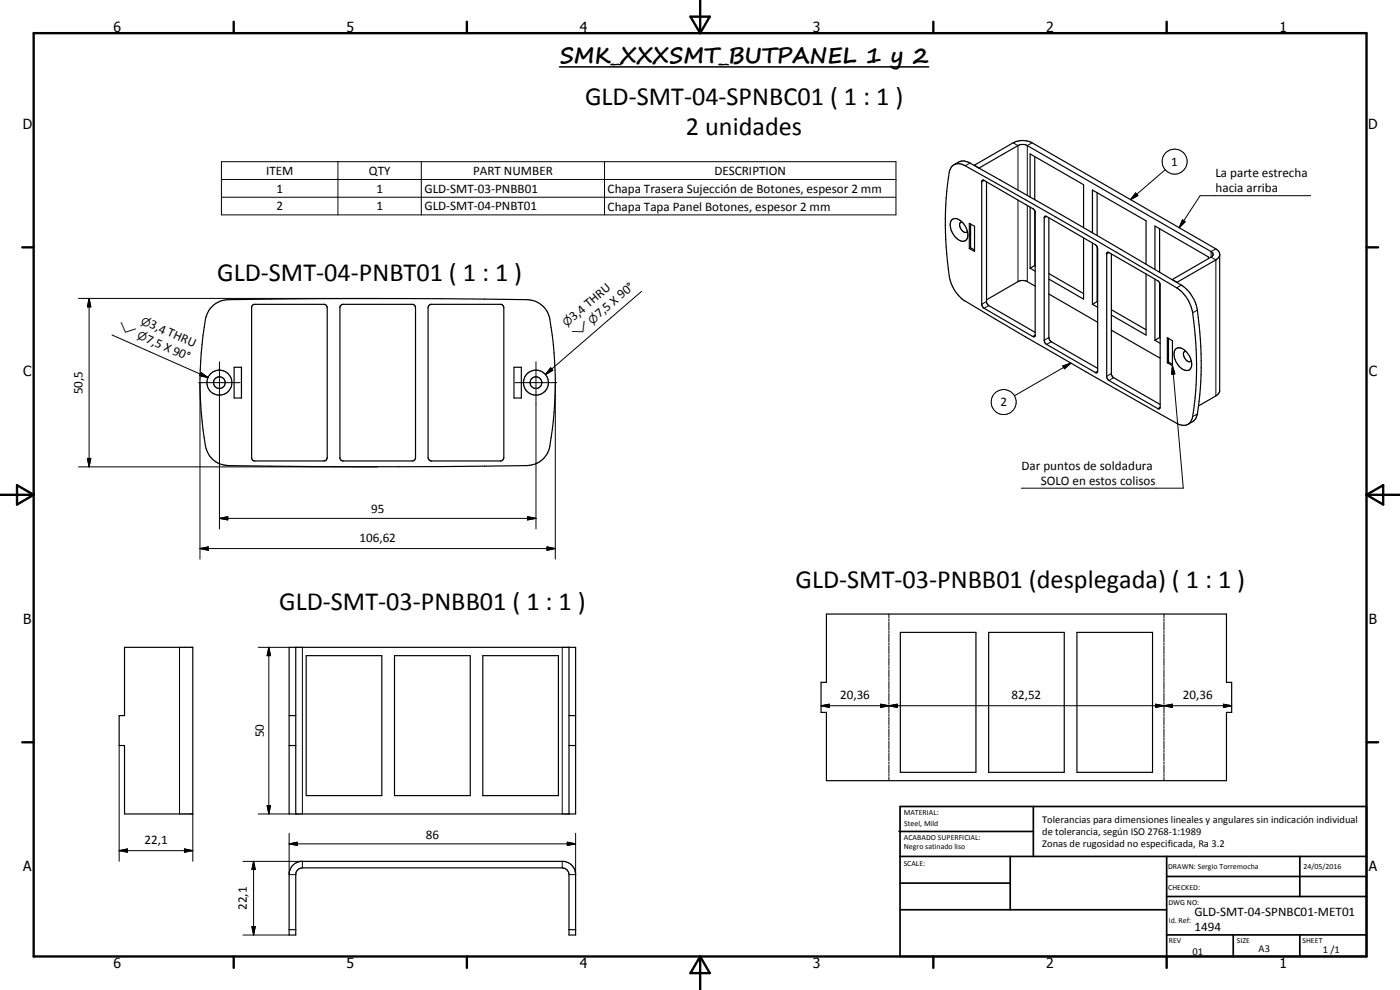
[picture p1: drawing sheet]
<svg xmlns="http://www.w3.org/2000/svg" width="420mm" height="297mm" viewBox="0 0 420 297" stroke-linecap="round" stroke-linejoin="round" font-family="sans-serif">
<g fill="none" stroke="#000" stroke-width=".35">
<path d="M285.8 49.8a3 3 0 0 1 3.9-.1l36.3 20.7 27.1 16a11.1 11.1 0 0 1 4.8 7.5 97.1 97.1 0 0 1-.2 32 2.83 2.83 0 0 1-4.6 1.1 1894.7 1894.7 0 0 1-64.4-37.3 11.3 11.3 0 0 1-3.8-6.9 101.3 101.3 0 0 1 .1-31.6zM286.2 49.4l1.5-.8a3.3 3.3 0 0 1 3.4 .3 2000.6 2000.6 0 0 1 64.3 37.3 11.7 11.7 0 0 1 4.2 9.1 97.2 97.2 0 0 1-.5 29.8l-.2 .3a4.3 4.3 0 0 1-2.3 1.9M292.4 49.6v.1M292.4 49.6l1.4 .8M292.4 49.6l11.7-6.8a6.2 6.2 0 0 1 5.6 0l55.2 31.9 .8 .7 .3 .8v41.2l-.3 .8-.8 .6-5.2 3M293.8 50.4v.1M293.8 50.4l11.7-6.7 .9-.4 1.4 .1 56.1 32.4 .2 .7-.4 .5-11.9 6.9M294.7 54.2l.4-.2 .2 .1 14.9 8.6 .4 .7 .1 37.3-.3 .3h-.4l-14.7-8.5-.6-.8zM296.1 54.5v36.3l.6 .9 14 8M309.1 59.1v-12.9l16.1 9.2v12.9M310.5 47v12.9M329.3 57.8v12.9"/>
<path d="M285.7 66a2.62 2.62 0 0 1 3.6 1.2 4.1 4.1 0 0 1 .7 4.8 2.56 2.56 0 0 1-3.6-1.3 4.3 4.3 0 0 1-.7-4.7zM288.7 66.5a1.23 1.23 0 0 0-.4 2l1.2 1.2h.6l.3-.2M290.9 67l1.6 .9v7.5l-1.6-.9zM291.3 74.3l-.4 .2M291.3 67.2v7.1M291.3 74.3l1.2 .7M309.1 62.1v18.4M310.5 79.7l.2 .1M310.5 79.7l-1.4 .8M310.5 63.2v16.5M313.5 64.9h.6l14.6 8.5 .6 .8 .1 37.2-.2 .4h-.5l-14.6-8.5-.6-.6zM314.8 65.4v36.1l.7 1 13.9 8"/>
<path d="M325.2 71.4v18.3l-10.4-6M327.9 69.8v-12.8l16 9.3v12.9M327.9 72.9v18.4M329.3 74v16.5M332.3 75.7l.5 .1 14.8 8.5 .5 .7 .1 37.2-.3 .5-15.1-8.5-.6-.9zM333.5 76.2l.1 36.3 .6 .8 14 8.1M348 68.6v13.1M362.7 77.6v-.5l-16.1-9.3v13M366 76.5l-.3 .8-.8 .7-11.7 6.7M63.8 91.8l2.1-1.4 1.9-.4a2664.4 2664.4 0 0 1 91.1 0 7.1 7.1 0 0 1 6.1 5.7 107.2 107.2 0 0 1-.3 39.4 7 7 0 0 1-6.5 4.6l-51.3 .3-38.4-.3a7 7 0 0 1-6.8-5.8 106.6 106.6 0 0 1 .3-39.4l.9-1.7zM75.8 91.5l.5-.2h21.1l.7 .6 .1 45.4-.2 .6-.6 .4h-21.1l-.8-.8v-45.4zM102.2 91.7l.6-.4h21.1l.7 .6 .1 45.4-.2 .6-.4 .3-21.3 .1-.8-.8v-45.4z"/>
<path d="M128.9 91.5l.4-.2h21.1l.7 .6 .1 45.4-.5 .9-21.4 .1-.8-.8v-45.2zM309.1 80.5l1.6 .9M310.7 85.9l-2.9-1.7h-1.7l-10 5.8M314.8 82.1l10.4 6M314.8 88.2l14.6 8.5M327.9 91.3l1.5 .9M329.3 90.5l.1 .1M329.3 90.5l-1.4 .8M333.5 92.9l10.4 6M333.5 99.1l14.7 8.4M343.9 82.2v18.3l-10.4-6M346.6 83.7v18.4"/>
<path d="M348 84.9v16.4M351.8 83.9l1.4 .8M351.8 83.9h.1M353.2 84.7v.1M70.3 110.2h2.2v9.2h-2.2zM154.3 110.2h2.2v9.2h-2.2zM346.6 102.1l1.6 .9M348 101.3l.2 .1M348 101.3l-1.4 .8M350.3 101.3l1.6 .9v7.5l-1.6-.9zM350.7 108.6l-.4 .2M350.7 101.5v7.1"/>
<path d="M350.7 108.6l1.2 .7M352.8 104.7a2.46 2.46 0 0 1 3.6 1.3 4.1 4.1 0 0 1 .8 4.8 2.62 2.62 0 0 1-3.6-1.3 4.1 4.1 0 0 1-.8-4.8zM355.8 105.3a1.04 1.04 0 0 0-.5 1.7 1.47 1.47 0 0 0 2.2 1.2M37.4 194.2h20.5v50h-20.5v-20.5h-1.6v-9h1.6zM86.8 194.2h86v50h-86zM88.8 194.2v50M91.9 196.7h22.7v42h-22.7zM118.4 196.7h22.7v42h-22.7zM144.9 196.7h22.7v42h-22.7zM170.8 194.2v50M248 184.2h120.1v20.5h1.5v9h-1.5v20.5h-120.1v-20.5h-1.6v-9h1.6zM270.2 189.7h22.7v42h-22.7z"/>
<path d="M296.7 189.7h22.7v42h-22.7zM323.2 189.7h22.7v42h-22.7zM86.8 214.7h2M170.8 214.7h2M86.8 223.7h2M170.8 223.7h2M87.7 259.8l1.2-.9 1.3-.5h79a4 4 0 0 1 3.6 4v18.1h-2v-18.1a2.09 2.09 0 0 0-2.1-2h-77.9a2 2 0 0 0-2 2v18.1h-2v-18.6l.4-1.3zM86.8 278.9h2M170.8 278.9h2"/>
<circle cx="65.8" cy="114.8" r="1.75"/>
<circle cx="65.9" cy="114.8" r="3.7"/>
<circle cx="160.8" cy="114.8" r="3.8"/>
<circle cx="160.8" cy="114.8" r="1.76"/>
</g>
<g fill="none" stroke="#000" stroke-width=".3">
<path d="M66.5 48.5h202.4v16h-202.4zM66.5 53.8h202.4M66.5 59.2h202.4M101.4 48.5v16M126.4 48.5v16M181.4 48.5v16M291.1 48.9l-1.4 .8M295.3 54.1l-.7 .4M304.1 42.8l1.4 .9v13.3M305.5 60v24.5M309.7 42.8l-1.4 .9v14.9M340.8 57.9l.7 .8-2.2 1.2z"/>
<path d="M349.7 50.9l-10.4 9M393.3 58.7h-33.1l-6.3 9.6M308.3 61.6v22.9M314.1 64.9l-.7 .5M332.8 75.8l-.7 .4M354.9 66l.8 .5-1.8 1.8zM364.9 74.7l-1.4 .8v1.6l1.4 .9v40.8M23.6 89.5h89.8M26.7 89.5l.6 2.6h-1.1zM26.7 89.5v50.6M192.6 87.4l-28.9 25M296.1 90.5l-1.5 .8"/>
<path d="M296.7 91.7l-1.4 .8M354.5 85.6l-1.4 .8M359.4 93l-1.5 .9M33.6 100.5l28.8 12.8M59.6 114.8h12.5M60 114.9v52.9M60.4 111.8l2 1.5-2.5-.6zM65.9 108.5v50.2M154.6 114.8h12.5M160.9 108.5v50.2M165.3 110.4l.6 .7-2.2 1.3zM166.7 114.9v52.9"/>
<path d="M310.7 100.5l-.7 .5M314.8 101.3l-1.4 .8M315.5 102.5l-1.4 .8M319 109.8l2.4-.8-1.9 1.7zM321.4 109l-17 9.7M329.4 111.4l-.7 .4M333.5 112.1l-1.4 .8M334.2 113.3l-1.4 .9M351.9 109.7l.7 2.5-1 .1zM351.9 109.7l3.2 36.8h-48.6M26.2 137.5h1.1l-.6 2.6zM348.2 122.2l-.7 .4"/>
<path d="M359.4 124.2l-1.5 .8M23.6 140.1h89.8M65.9 155.5l2.5-.5v1zM65.9 155.5h95M158.3 155l2.6 .5-2.6 .5zM60 164.6l2.5-.5v1zM60 164.6h106.7M164.2 164.1l2.5 .5-2.5 .5zM53.9 194.2v50M77.5 194.2h9.3M80.7 194.2l.5 2.5h-1zM80.7 194.2v50"/>
<path d="M90.8 194.2v50M168.7 194.2v50M266.8 184.2v1.2M266.8 185.7v.6M266.8 186.6v2.4M266.8 189.3v.6M266.8 190.2v2.4M266.8 192.9v.6M266.8 193.8v2.3M266.8 196.4v.6M266.8 197.3v2.4M349.3 184.2v1.2"/>
<path d="M349.3 185.7v.6M349.3 186.6v2.4M349.3 189.3v.6M349.3 190.2v2.4M349.3 192.9v.6M349.3 193.8v2.3M349.3 196.4v.6M349.3 197.3v2.4M246.4 211.8l2.5-.5v1zM246.4 211.8h123.2M264.3 211.3l2.5 .5-2.5 .5zM266.8 211.8l2.5-.5v1z"/>
<path d="M266.8 200v.6M266.8 200.9v2.4M266.8 203.6v.6M266.8 204.5v2.3M266.8 207.1v.6M266.8 208v2.4M266.8 210.7v.6M266.8 211.6v2.4M266.8 214.3v.6M266.8 215.2v2.4M266.8 217.8v.6M266.8 218.7v2.4"/>
<path d="M346.8 211.3l2.5 .5-2.5 .5zM349.3 211.8l2.5-.5v1zM349.3 200v.6M349.3 200.9v2.4M349.3 203.6v.6M349.3 204.5v2.3M349.3 207.1v.6M349.3 208v2.4M349.3 210.7v.6M349.3 211.6v2.4M349.3 214.3v.6M349.3 215.2v2.4"/>
<path d="M349.3 217.8v.6M349.3 218.7v2.4M367.2 211.3l2.4 .5-2.4 .5zM35.8 223.7v34.7M266.8 221.4v.6M266.8 222.3v2.4M266.8 225v.6M266.8 225.9v2.4M266.8 228.6v.6M266.8 229.5v2.4M266.8 232.2v.5M266.8 233v1.2"/>
<path d="M349.3 221.4v.6M349.3 222.3v2.4M349.3 225v.6M349.3 225.9v2.4M349.3 228.6v.6M349.3 229.5v2.4M349.3 232.2v.5M349.3 233v1.2M35.8 255.2l2.5-.5v1zM35.8 255.2h22.1M55.4 254.7l2.5 .5-2.5 .5zM57.9 244.2v14.2"/>
<path d="M72.9 258.4h17.9v2M76.1 258.4l.5 2.5h-1zM76.1 258.4v22.1M77.5 244.2h9.3M80.2 241.7h1l-.5 2.5zM86.8 253.2l2.4-.5v1zM86.8 250v12.4h2M86.8 253.2h86M168.7 258.4v2M170.3 252.7l2.5 .5-2.5 .5zM172.8 250v12.4h-2M75.6 278h1l-.5 2.5z"/>
<path d="M72.9 280.5h13.9"/>
<circle cx="352.5" cy="48.5" r="3.8"/>
<circle cx="301.2" cy="120.6" r="3.8"/>
</g>
<path d="M167.9 20.1h110.8" fill="none" stroke="#000" stroke-width=".46"/>
<g fill="none" stroke="#000" stroke-width=".71">
<path d="M10.1 9.9h400v277.1h-400zM70.1 6.5v3.4M140.1 6.5v3.4M207.2 5h5.8l-2.9 4.9zM210.1 0v9.9M280.1 6.5v3.4M350.1 6.5v3.4M6.7 74.2h3.4M410.1 74.2h3.5M.1 148.5h10M5.1 145.6l5 2.9-5 2.9zM410.1 148.5h10"/>
<path d="M410.1 148.5l5-2.9v5.8zM6.7 222.7h3.4M410.1 222.7h3.5M70.1 287v3.4M140.1 287v3.4M210.1 287v10M210.1 287l2.9 5h-5.8zM280.1 287v3.4M350.1 287v3.4"/>
</g>
<g fill="none" stroke="#000" stroke-width=".51">
<path d="M269.8 249.5h40.3M270.1 242h140v45h-140zM270.1 257h140M303.2 257v16M310.1 242v15M350.1 257v30M390.1 257v12M270.1 265h33.1M270.1 273h80M350.1 269h60M350.1 263h60M350.1 280.5h60"/>
<path d="M370.1 280.5v6.5M390.1 280.5v6.5"/>
</g>
<g fill="#000">
<path d="M340.8 57.9l.7 .8-2.2 1.2zM354.9 66l.8 .5-1.8 1.8zM26.7 89.5l.6 2.6h-1.1zM60.4 111.8l2 1.5-2.5-.6zM165.3 110.4l.6 .7-2.2 1.3zM319 109.8l2.4-.8-1.9 1.7zM351.9 109.7l.7 2.5-1 .1zM26.2 137.5h1.1l-.6 2.6zM65.9 155.5l2.5-.5v1zM158.3 155l2.6 .5-2.6 .5zM60 164.6l2.5-.5v1zM164.2 164.1l2.5 .5-2.5 .5z"/>
<path d="M80.7 194.2l.5 2.5h-1zM246.4 211.8l2.5-.5v1zM264.3 211.3l2.5 .5-2.5 .5zM266.8 211.8l2.5-.5v1zM346.8 211.3l2.5 .5-2.5 .5zM349.3 211.8l2.5-.5v1zM367.2 211.3l2.4 .5-2.4 .5zM35.8 255.2l2.5-.5v1zM55.4 254.7l2.5 .5-2.5 .5zM80.2 241.7h1l-.5 2.5zM86.8 253.2l2.4-.5v1zM170.3 252.7l2.5 .5-2.5 .5z"/>
<path d="M75.6 278h1l-.5 2.5zM76.1 258.4l.5 2.5h-1z"/>
</g>
<g font-size="7.9">
<text x="175.6" y="31.6">GLD-SMT-04-SPNBC01 ( 1 : 1 )</text>
<text x="205.9" y="40.6">2 unidades</text>
<text x="65.1" y="84.2">GLD-SMT-04-PNBT01 ( 1 : 1 )</text>
<text x="238.7" y="176.4">GLD-SMT-03-PNBB01 (desplegada) ( 1 : 1 )</text>
<text x="83.8" y="183.1">GLD-SMT-03-PNBB01 ( 1 : 1 )</text>
</g>
<text font-size="6.7" x="168" y="19">SMK_XXXSMT_BUTPANEL 1 y 2</text>
<g font-size="4.2">
<text x="34" y="9.6">6</text>
<text x="104" y="9.6">5</text>
<text x="174" y="9.6">4</text>
<text x="244" y="9.6">3</text>
<text x="314" y="9.6">2</text>
<text x="384" y="9.6">1</text>
<text x="6.8" y="38.7">D</text>
<text x="410.6" y="38.7">D</text>
<text x="7" y="112.9">C</text>
<text x="410.8" y="112.9">C</text>
<text x="7" y="187.1">B</text>
<text x="410.8" y="187.1">B</text>
<text x="7" y="261.4">A</text>
<text x="410.8" y="261.4">A</text>
<text x="34" y="290.4">6</text>
<text x="104" y="290.4">5</text>
<text x="174" y="290.4">4</text>
<text x="244" y="290.4">3</text>
<text x="314" y="290.4">2</text>
<text x="384" y="290.4">1</text>
</g>
<g font-size="3.9">
<text x="79.9" y="52.5">ITEM</text>
<text x="110.7" y="52.5">QTY</text>
<text x="142" y="52.5">PART NUMBER</text>
<text x="214.4" y="52.5">DESCRIPTION</text>
<text x="351.5" y="49.7">1</text>
<text x="364.8" y="53.2">La parte estrecha</text>
<text x="83" y="57.8">1</text>
<text x="113" y="57.8">1</text>
<text x="127.4" y="57.8">GLD-SMT-03-PNBB01</text>
<text x="182.4" y="57.9">Chapa Trasera Sujección de Botones, espesor 2 mm</text>
<text x="364.8" y="57.7">hacia arriba</text>
<text x="83" y="63.1">2</text>
<text x="113" y="63.1">1</text>
<text x="127.4" y="63.1">GLD-SMT-04-PNBT01</text>
<text x="182.4" y="63.2">Chapa Tapa Panel Botones, espesor 2 mm</text>
<text x="179.9" y="95.5" transform="rotate(-41 179.9 95.5)">7,5 X 90°</text>
<text x="44.7" y="98.3" transform="rotate(24 44.7 98.3)">3,4 THRU</text>
<text x="172.2" y="96.4" transform="rotate(-41 172.2 96.4)">3,4 THRU</text>
<text x="43.5" y="102.6" transform="rotate(24 43.5 102.6)">7,5 X 90°</text>
<text x="24.7" y="118.3" transform="rotate(-90 24.7 118.3)">50,5</text>
<text x="300.2" y="121.9">2</text>
<text x="306.6" y="140.9">Dar puntos de soldadura</text>
<text x="312.3" y="145.4">SOLO en estos colisos</text>
<text x="111.4" y="154">95</text>
<text x="107.9" y="162.5">106,62</text>
<text x="252.1" y="209.7">20,36</text>
<text x="303.6" y="209.7">82,52</text>
<text x="355" y="209.7">20,36</text>
<text x="79.2" y="221.2" transform="rotate(-90 79.2 221.2)">50</text>
<text x="127.8" y="251.6">86</text>
<text x="43.4" y="253.2">22,1</text>
<text x="74" y="273" transform="rotate(-90 74 273)">22,1</text>
<text x="358.5" y="275">GLD-SMT-04-SPNBC01-MET01</text>
<text x="358.5" y="279.4">1494</text>
</g>
<g font-size="3.3">
<text x="35.2" y="98.8" transform="rotate(24 35.2 98.8)">w</text>
<text x="41" y="101.4" transform="rotate(24 41 101.4)">n</text>
<text x="42.1" y="97.1" transform="rotate(24 42.1 97.1)">n</text>
<text x="170.1" y="98.2" transform="rotate(-41 170.1 98.2)">n</text>
<text x="173" y="101.5" transform="rotate(-41 173 101.5)">w</text>
<text x="177.8" y="97.4" transform="rotate(-41 177.8 97.4)">n</text>
</g>
<g font-size="3.1">
<text x="312.7" y="246.8">Tolerancias para dimensiones lineales y angulares sin indicación individual</text>
<text x="312.7" y="250.4">de tolerancia, según ISO 2768-1:1989</text>
<text x="312.7" y="254">Zonas de rugosidad no especificada, Ra 3.2</text>
<text x="357.9" y="286.4">01</text>
<text x="377.7" y="285.6">A3</text>
<text x="397" y="285.9">1 /1</text>
</g>
<g font-size="2.4">
<text x="271.2" y="244.4">MATERIAL:</text>
<text x="271.3" y="252">ACABADO SUPERFICIAL:</text>
<text x="271.4" y="247.9">Steel, Mild</text>
<text x="271.3" y="254.6">Negro satinado liso</text>
<text x="271.2" y="259.7">SCALE:</text>
<text x="350.6" y="260.8">DRAWN: Sergio Torremocha</text>
<text x="391.2" y="260.6">24/05/2016</text>
<text x="350.6" y="267">CHECKED:</text>
<text x="350.6" y="271.4">DWG NO:</text>
<text x="350.8" y="276.9">Id. Ref:</text>
<text x="350.8" y="282.8">REV</text>
<text x="371.2" y="282.9">SIZE</text>
<text x="390.9" y="282.9">SHEET</text>
</g>
</svg>
